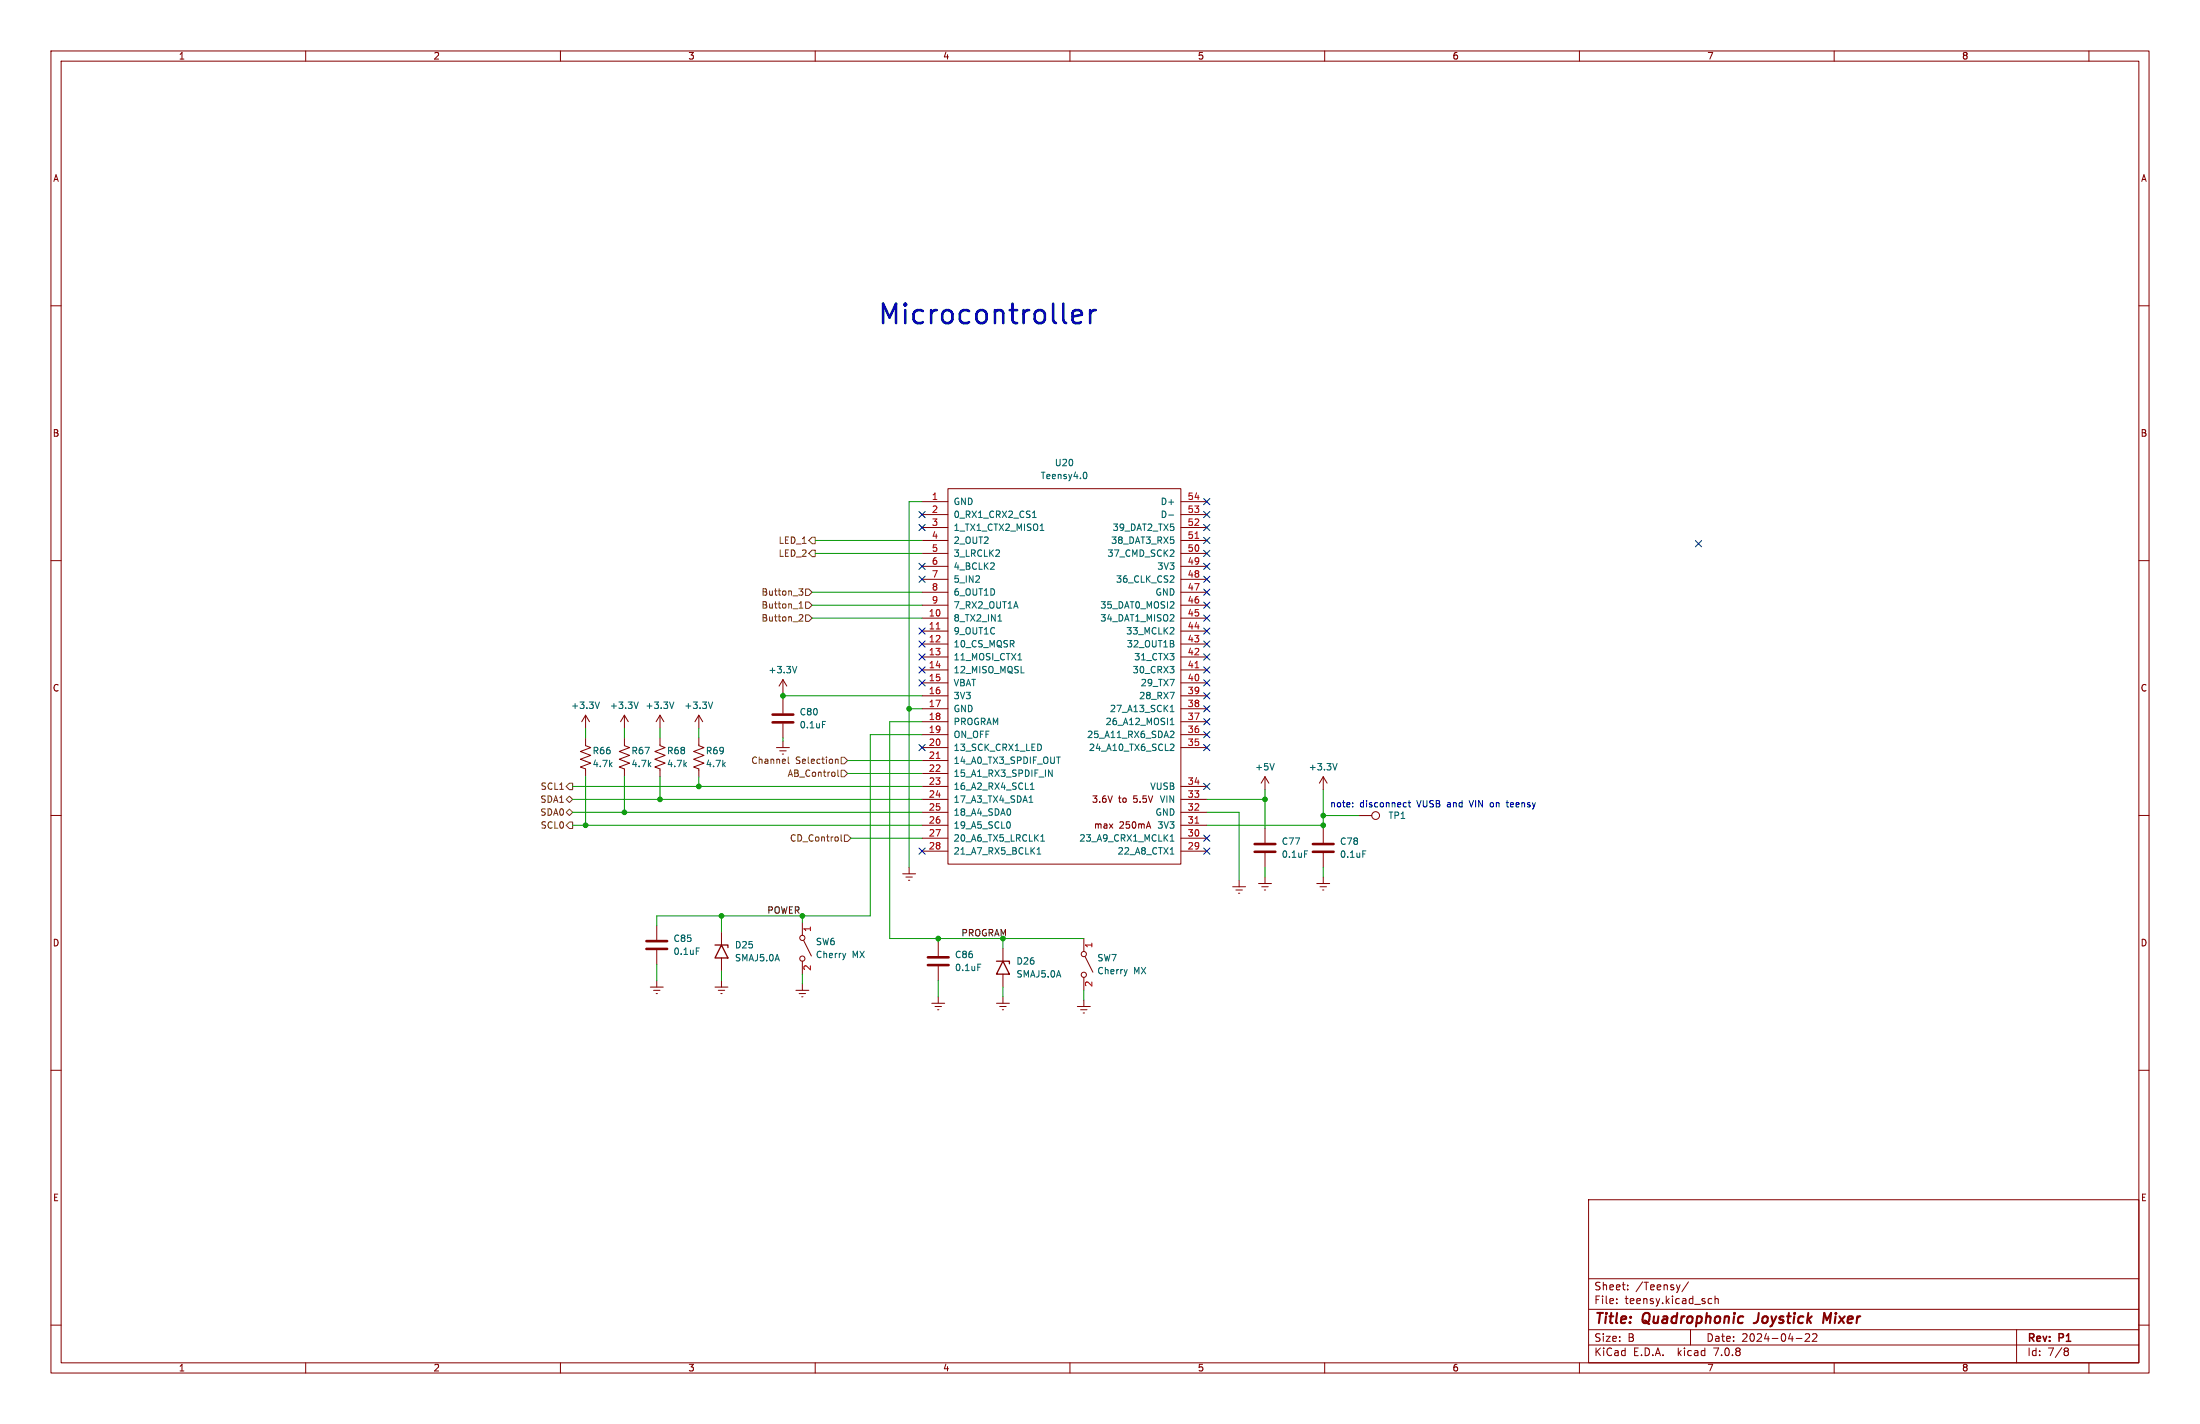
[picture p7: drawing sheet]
<svg xmlns="http://www.w3.org/2000/svg" width="432mm" height="279mm" viewBox="0 0 432 279" stroke-linecap="round" stroke-linejoin="round" font-family="sans-serif">
<g fill="none" stroke="#840000" stroke-width=".2">
<path d="M10 10h411.8v259.4h-411.8zM12 12h407.8v255.4h-407.8zM60 10v2M110 10v2M160 10v2M210 10v2M260 10v2M310 10v2M360 10v2M410 10v2M10 60h2M419.8 60h2"/>
<path d="M181 98.4h5.1M186.1 95.9h45.7v73.6h-45.7zM231.8 98.4h5.1M10 110h2M181 118.7h5.1M181 116.2h5.1M181 113.7h5.1M181 111.1h5.1M181 108.6h5.1M181 106h5.1M181 103.5h5.1M181 101h5.1"/>
<path d="M231.8 118.7h5.1M231.8 116.2h5.1M231.8 113.7h5.1M231.8 111.1h5.1M231.8 108.6h5.1M231.8 106h5.1M231.8 103.5h5.1M231.8 101h5.1M419.8 110h2M153.7 133.4v2.5M153.7 137.2v2.8M153.7 133.4l-.8 1.2"/>
<path d="M153.7 133.4l.7 1.2M181 121.3h5.1M181 123.8h5.1M181 126.4h5.1M181 128.9h5.1M181 131.4h5.1M181 134h5.1M181 136.5h5.1M181 139.1h5.1M231.8 121.3h5.1M231.8 123.8h5.1M231.8 126.4h5.1"/>
<path d="M231.8 128.9h5.1M231.8 131.4h5.1M231.8 134h5.1M231.8 136.5h5.1M231.8 139.1h5.1M10 160h2M114.9 144.8v1.5l1.1 .4-2.1 .7 2.1 .8-2.1 .8 2.1 .7-2.1 .8 1 .4v1.5M114.9 140.3l-.7 1.3M114.9 140.3v2.6M114.9 140.3l.8 1.3M122.6 144.8v1.5l1 .4-2.1 .7 2.1 .8-2.1 .8 2.1 .7-2.1 .8 1.1 .4v1.5M122.6 140.3l-.8 1.3"/>
<path d="M122.6 140.3v2.6M122.6 140.3l.7 1.3M129.5 144.8v1.5l1.1 .4-2.1 .7 2.1 .8-2.1 .8 2.1 .7-2.1 .8 1 .4v1.5M129.5 140.3v2.6M129.5 140.3l-.7 1.3M129.5 140.3l.8 1.3M137.2 144.8v1.5l1 .4-2.1 .7 2.1 .8-2.1 .8 2.1 .7-2.1 .8 1.1 .4v1.5M137.2 140.3v2.6M137.2 140.3l-.8 1.3M137.2 140.3l.7 1.3M152.4 146.7h2.5M153 147.3h1.3"/>
<path d="M153.5 148h.3M153.7 142v2.8M153.7 145.4v1.3M181 146.7h5.1M181 141.6h5.1M181 144.1h5.1M181 149.2h5.1M181 151.8h5.1M181 154.3h5.1M181 156.8h5.1M181 159.4h5.1M231.8 146.7h5.1"/>
<path d="M231.8 141.6h5.1M231.8 144.1h5.1M231.8 154.3h5.1M231.8 156.8h5.1M231.8 159.4h5.1M248.3 152.4v2.5M248.3 152.4l-.8 1.3M248.3 152.4l.7 1.3M259.7 152.4v2.5M259.7 152.4l-.7 1.3M259.7 152.4l.8 1.3M419.8 160h2"/>
<path d="M177.2 171.5h2.5M177.8 172.1h1.3M178.3 172.7h.3M178.4 170.2v1.3M181 161.9h5.1M181 164.5h5.1M181 167h5.1M231.8 161.9h5.1M231.8 164.5h5.1M231.8 167h5.1M241.9 174h2.6M242.6 174.6h1.2"/>
<path d="M243.1 175.3h.2M243.2 172.7v1.3M247 173.4h2.6M247.6 174h1.3M248.2 174.6h.2M248.3 162.6v2.8M248.3 167.4v2.8M248.3 172.1v1.3M258.4 173.4h2.6M259.1 174h1.2M259.6 174.6h.2M259.7 162.6v2.8"/>
<path d="M259.7 167.4v2.8M259.7 172.1v1.3M266.7 160h2.5M127.6 193.7h2.6M128.3 194.3h1.2M128.8 194.9h.2M128.9 181.6v2.8M128.9 186.4v2.8M128.9 192.4v1.3M140.3 193.7h2.6M141 194.3h1.2M141.5 194.9h.2"/>
<path d="M141.6 182.9v2.5M141.6 188v2.5M141.6 192.4v1.3M156.2 194.3h2.5M156.8 194.9h1.3M157.4 195.6h.2M157.5 181v2.5M157.5 188.6v2.5M157.5 193v1.3M157.7 184.5l1.6 3.1M182.9 196.9h2.5M183.5 197.5h1.3"/>
<path d="M184 198.1h.3M184.1 184.8v2.8M184.1 189.6v2.8M184.1 195.6v1.3M195.6 196.9h2.5M196.2 197.5h1.3M196.7 198.1h.3M196.8 186.1v2.5M196.8 191.1v2.6M196.8 195.6v1.3M211.5 197.5h2.5M212.1 198.1h1.3"/>
<path d="M212.6 198.8h.3M212.7 184.2v2.5M212.7 191.8v2.5M212.7 196.2v1.3M213 187.7l1.5 3.1M10 210h2M419.8 210h2M311.8 235.4h108v32h-108zM10 260h2M311.8 256.9h108M311.8 250.9h108M317.3 255.6v.2"/>
<path d="M317.3 254.9v.1M319.5 252.9v.2M319.5 252.2v.1M331.4 251.5l-1.3 1.9M335.4 255.7h.6M335.4 254.9h.6M336.6 254.9l.2-.1 .4 .1 .1 .9M336.6 254.3v1.5M419.8 260h2M60 267.4v2M110 267.4v2M160 267.4v2"/>
<path d="M210 267.4v2M260 267.4v2M310 267.4v2M311.8 263.9h108M311.8 260.9h108M331.8 260.9v3M352.5 262.6h1.2M355.1 261.8v.5l-.8 .9h.9M356.5 261.8v.5l-.8 .9h.9M360 267.4v2M395.8 260.9v6.5M405.4 264.5h.3l.3 .3-.3 .3"/>
<path d="M405.4 265.1h.3M405.7 265.1l.2 .2 .1 .4-.3 .3h-.3M410 267.4v2"/>
<circle cx="270" cy="160" r=".76"/>
<circle cx="157.5" cy="188.1" r=".51"/>
<circle cx="157.5" cy="184" r=".51"/>
<circle cx="212.7" cy="187.2" r=".51"/>
<circle cx="212.7" cy="191.3" r=".51"/>
</g>
<path d="M344.7 259.5l-.5 .1M359.4 257.6l-.8 1.4-.5-1.4-.3 2" fill="none" stroke="#840000" stroke-width=".4"/>
<path d="M151.6 141.7h4.1M151.6 140.2h4.1M246.3 167.1h4M246.3 165.6h4M257.7 167.1h4M257.7 165.6h4M126.9 186.2h4M126.9 184.7h4M182.1 189.4h4.1M182.1 187.8h4.1" fill="none" stroke="#840000" stroke-width=".51"/>
<g fill="none" stroke="#006464" stroke-width=".2">
<path d="M212.9 92.7a.68 .68 0 0 1 .4 .6 .68 .68 0 0 1-.4 .6M202.7 101.5h.7M202.8 100.6l.2-.3v1.2M204.2 104.1h.7M229.4 101.1h1M229.6 109.2h.8M230.2 113l.2 .2v.3l-.8 .7h.8M230.3 118.1l.1 .5-.8 .7h.8M230.4 108v.4M117.7 137.7l-.5 1.3M125.3 137.7l-.4 1.3M132.3 137.7l-.5 1.3"/>
<path d="M139.9 137.7l-.4 1.3M156.4 130.8l-.4 1.2M195.9 121.9h.7M199.8 129.5h.7M229.6 135.8h.9l-.6 1.3M229.7 138.7l.4-.3v1.2M229.7 139.6h.7M230.3 120.7l.1 .4-.8 .8h.8M230.3 123.2l.1 .5-.8 .7h.8M161.4 141.5h.6M198.3 158.9v.8M202 157.4h.7"/>
<path d="M202.2 154.9h.8M202.2 154l.4-.4v1.3M202.2 156.3l.2-.1v1.2M204.3 146.2l.1 .3-.1 .6M205.8 151.1l.7 1.2v-1.2M207.4 148.5h.7M229.7 141.3l.4-.4v1.3M229.7 142.2h.7M229.9 146l.4 .1 .1 .3-.8 .9h.8M229.9 143.5h.4l.1 .3-.8 .9h.8M250.1 149.8l-.4 1.3M262.4 149.8l-.4 1.3"/>
<path d="M198.1 161.3l.2 .4-.2 .7M203.6 167.6h.7M203.6 166.7l.3-.4v1.3M204.3 165h.7M204.3 164.1l.3-.3v1.2M229.7 165h.7M229.7 167.6h.7M229.7 164.1l.4-.3v1.2M256 166.9h.7M267.5 166.9h.6M136.7 186h.6M166 187.1l-.3 .8"/>
<path d="M191.9 189.2h.6M221.2 190.2l-.3 .9"/>
</g>
<path d="M234.6 105.6h.7M183.8 123.4h.7M234.6 131h.7M183.8 148.8h.7M234.6 161.5h.7" fill="none" stroke="#a90000" stroke-width=".2"/>
<path d="M140.3 185.4h2.6v.5M141.6 185.4l1.3 2.6h-2.6zM195.6 188.6h2.5v.5M196.8 188.6l1.3 2.5h-2.5z" fill="none" stroke="#840000" stroke-width=".25"/>
<g fill="none" stroke="#725600" stroke-width=".2">
<path d="M156.8 115.5h.8l-.4 .5 .3 .1 .1 .4-.3 .3h-.3M156.9 119.3h.7M156.9 118.4l.3-.3v1.2M158.1 118.1h.6l.7 .6-.7 .7h-.6zM158.1 115.6h.6l.7 .6-.7 .6h-.6zM159.4 108h.6v1.2h-.6l-.7-.6zM159.4 105.4h.6v1.3h-.6l-.7-.7zM156.9 120.7l.4-.1 .3 .4-.8 .9h.8M158.1 120.7h.6l.7 .6-.7 .6h-.6zM111.1 156.8l.7-.6 .6 .6-.6 .7zM111.1 159.4l.7-.6 .6 .6-.6 .6zM111.8 153.7h.6v1.2h-.6l-.7-.6z"/>
<path d="M154.7 148.5v1.1l.2 .2M164 149v.8M164 149.1l.4-.1 .1 .8M164.4 151.1v1.1l.2 .1M165.1 148.6h.6l.7 .6-.7 .7h-.6zM165.1 151.1h.6l.7 .7-.7 .6h-.6zM111.8 161.3h.6v1.3h-.6l-.7-.7zM165.1 163.8v1.1l.2 .1M165.7 163.8h.7l.6 .7-.6 .6h-.7z"/>
</g>
<path d="M214 60.9v2.5M215.1 60.9a.97 .97 0 0 0-1.1 .7" fill="none" stroke="#0000c2" stroke-width=".51"/>
<path d="M265.5 158.2v.1M265.5 157.6v.1M275.9 157.5l.1 .1M276 158.3h-.1M276.4 157.5h.5M276.6 157.1v1.1l.3 .1M288.4 157.1l.4 1.2M292.6 157.6l-.1 .1 .1 .6M295.6 157.5h.5M295.8 157.1v1.1l.3 .1" fill="none" stroke="#0000c2" stroke-width=".2"/>
<g fill="none" stroke="#009600" stroke-width=".2">
<path d="M181 98.4h-2.6v71.8M159.4 118.7h21.6M159.4 116.2h21.6M160 106h21M160 108.6h21M153.7 135.9v1.3M153.7 136.5h27.3M159.4 121.3h21.6M178.4 139.1h2.6M112.4 154.3h68.6M112.4 159.4h68.6M112.4 156.8h68.6"/>
<path d="M114.9 142.9v1.9M114.9 152.4v9.5M122.6 142.9v1.9M122.6 152.4v7M129.5 142.9v1.9M129.5 152.4v4.4M137.2 142.9v1.9M137.2 152.4v1.9M153.7 144.8v.6M166.4 151.8h14.6M166.4 149.2h14.6M181 144.1h-10.2v35.6h-41.9v1.9"/>
<path d="M181 141.6h-6.4v42.6h38.1M236.9 159.4h6.3v13.3M236.9 156.8h11.4M248.3 154.9v7.7M259.7 154.9v7.7M112.4 161.9h68.6M141.6 179.7v3.2M157.5 179.7v1.3M167 164.5h14M236.9 161.9h22.8M248.3 170.2v1.9M259.7 170.2v1.9"/>
<path d="M259.7 160h7M128.9 189.2v3.2M141.6 190.5v1.9M157.5 191.1v1.9M184.1 184.2v.6M184.1 192.4v3.2M196.8 184.2v1.9M196.8 193.7v1.9M212.7 194.3v1.9"/>
</g>
<g fill="none" stroke="#000084" stroke-width=".2">
<path d="M236.2 97.8l1.3 1.2M237.5 97.8l-1.3 1.2M180.4 113.1l1.2 1.2M180.4 102.9l1.2 1.2M180.4 100.4l1.2 1.2M180.4 110.5l1.2 1.2M181.6 113.1l-1.2 1.2M181.6 102.9l-1.2 1.2M181.6 100.4l-1.2 1.2M181.6 110.5l-1.2 1.2M236.2 110.5l1.3 1.2M236.2 102.9l1.3 1.2"/>
<path d="M236.2 100.4l1.3 1.2M236.2 105.4l1.3 1.3M236.2 108l1.3 1.2M236.2 115.6l1.3 1.2M236.2 118.1l1.3 1.3M236.2 113.1l1.3 1.2M237.5 110.5l-1.3 1.2M237.5 102.9l-1.3 1.2M237.5 100.4l-1.3 1.2M237.5 105.4l-1.3 1.3M237.5 108l-1.3 1.2M237.5 115.6l-1.3 1.2"/>
<path d="M237.5 118.1l-1.3 1.3M237.5 113.1l-1.3 1.2M332.8 106.1l1.2 1.2M334 106.1l-1.2 1.2M180.4 130.8l1.2 1.3M180.4 123.2l1.2 1.2M180.4 128.3l1.2 1.2M180.4 125.8l1.2 1.2M180.4 133.4l1.2 1.2M181.6 130.8l-1.2 1.3M181.6 123.2l-1.2 1.2M181.6 128.3l-1.2 1.2"/>
<path d="M181.6 125.8l-1.2 1.2M181.6 133.4l-1.2 1.2M236.2 125.8l1.3 1.2M236.2 128.3l1.3 1.2M236.2 133.4l1.3 1.2M236.2 138.5l1.3 1.2M236.2 120.7l1.3 1.2M236.2 130.8l1.3 1.3M236.2 135.9l1.3 1.2M236.2 123.2l1.3 1.2M237.5 125.8l-1.3 1.2M237.5 128.3l-1.3 1.2"/>
<path d="M237.5 133.4l-1.3 1.2M237.5 138.5l-1.3 1.2M237.5 120.7l-1.3 1.2M237.5 130.8l-1.3 1.3M237.5 135.9l-1.3 1.2M237.5 123.2l-1.3 1.2M180.4 146.1l1.2 1.2M181.6 146.1l-1.2 1.2M236.2 153.7l1.3 1.2M236.2 143.5l1.3 1.3M236.2 146.1l1.3 1.2M236.2 141l1.3 1.2"/>
<path d="M237.5 153.7l-1.3 1.2M237.5 143.5l-1.3 1.3M237.5 146.1l-1.3 1.2M237.5 141l-1.3 1.2M180.4 166.4l1.2 1.2M181.6 166.4l-1.2 1.2M236.2 163.9l1.3 1.2M236.2 166.4l1.3 1.2M237.5 163.9l-1.3 1.2M237.5 166.4l-1.3 1.2"/>
</g>
<g fill="#009600" stroke="#009600" stroke-width=".2">
<circle cx="153.7" cy="136.5" r=".46"/>
<circle cx="178.4" cy="139.1" r=".46"/>
<circle cx="184.1" cy="184.2" r=".46"/>
<circle cx="196.8" cy="184.2" r=".46"/>
<circle cx="129.5" cy="156.8" r=".46"/>
<circle cx="137.2" cy="154.3" r=".46"/>
<circle cx="114.9" cy="161.9" r=".46"/>
<circle cx="122.6" cy="159.4" r=".46"/>
<circle cx="141.6" cy="179.7" r=".46"/>
<circle cx="157.5" cy="179.7" r=".46"/>
<circle cx="248.3" cy="156.8" r=".46"/>
<circle cx="259.7" cy="161.9" r=".46"/>
<circle cx="259.7" cy="160" r=".46"/>
</g>
<text font-size="5.3" fill="#0000c2" x="172.1" y="63.9">Microcontroller</text>
<g font-size="2.8" fill="#840000">
<text x="312.8" y="260.3">Title:</text>
<text x="322.5" y="260.3">Quadrophonic</text>
<text x="345.3" y="260.3">Joystick</text>
<text x="359.5" y="260.3">Mixer</text>
</g>
<g font-size="2.1" fill="#840000">
<text x="312.8" y="256.1">File:</text>
<text x="312.8" y="253.4">Sheet:</text>
<text x="318.9" y="256.1">teensy.kicad_sch</text>
<text x="321" y="253.4">/Teensy/</text>
<text x="312.8" y="263.5">Size:</text>
<text x="319.5" y="263.5">B</text>
<text x="334.8" y="263.5">Date:</text>
<text x="341.8" y="263.5">2024-04-22</text>
<text x="397.8" y="263.7">Rev:</text>
<text x="404.2" y="263.7">P1</text>
<text x="312.8" y="266.3">KiCad</text>
<text x="320.5" y="266.3">E.D.A.</text>
<text x="329.4" y="266.3">kicad</text>
<text x="336.6" y="266.3">7.0.8</text>
<text x="397.8" y="266.3">Id:</text>
<text x="401.9" y="266.3">7/8</text>
</g>
<g font-size="1.8" fill="#840000">
<text x="35" y="11.9">1</text>
<text x="85" y="11.9">2</text>
<text x="135" y="11.9">3</text>
<text x="185" y="11.9">4</text>
<text x="235" y="11.9">5</text>
<text x="285" y="11.9">6</text>
<text x="335" y="11.9">7</text>
<text x="385" y="11.9">8</text>
<text x="10.3" y="35.9">A</text>
<text x="420.1" y="35.9">A</text>
<text x="10.3" y="85.9">B</text>
<text x="420.1" y="85.9">B</text>
<text x="10.3" y="135.9">C</text>
<text x="420.1" y="135.9">C</text>
<text x="214.2" y="157.7">3.6V</text>
<text x="219.5" y="157.7">to</text>
<text x="222.6" y="157.7">5.5V</text>
<text x="214.6" y="162.8">max</text>
<text x="219.7" y="162.8">250mA</text>
<text x="10.3" y="185.9">D</text>
<text x="420.1" y="185.9">D</text>
<text x="10.3" y="235.9">E</text>
<text x="420.1" y="235.9">E</text>
<text x="35" y="269.3">1</text>
<text x="85" y="269.3">2</text>
<text x="135" y="269.3">3</text>
<text x="185" y="269.3">4</text>
<text x="235" y="269.3">5</text>
<text x="285" y="269.3">6</text>
<text x="335" y="269.3">7</text>
<text x="385" y="269.3">8</text>
</g>
<g font-size="1.8" fill="#006464">
<text x="204.2" y="94.2">Teensy4.0</text>
<text x="206.9" y="91.7">U20</text>
<text x="187.1" y="99.3">GND</text>
<text x="187.1" y="101.8">0_RX1_CRX2_CS1</text>
<text x="227.7" y="101.8">D-</text>
<text x="227.7" y="99.3">D+</text>
<text x="187.1" y="104.4">1_TX1_CTX2_MISO1</text>
<text x="187.1" y="106.9">2_OUT2</text>
<text x="218" y="106.9">38_DAT3_RX5</text>
<text x="218.3" y="104.4">39_DAT2_TX5</text>
<text x="187.1" y="109.4">3_LRCLK2</text>
<text x="187.1" y="112">4_BCLK2</text>
<text x="217.3" y="109.4">37_CMD_SCK2</text>
<text x="227" y="112">3V3</text>
<text x="187.1" y="114.5">5_IN2</text>
<text x="187.1" y="117.1">6_OUT1D</text>
<text x="187.1" y="119.6">7_RX2_OUT1A</text>
<text x="215.9" y="119.6">35_DAT0_MOSI2</text>
<text x="218.9" y="114.5">36_CLK_CS2</text>
<text x="226.7" y="117.1">GND</text>
<text x="187.1" y="122.1">8_TX2_IN1</text>
<text x="187.1" y="124.7">9_OUT1C</text>
<text x="215.9" y="122.1">34_DAT1_MISO2</text>
<text x="220.9" y="124.7">33_MCLK2</text>
<text x="187.1" y="127.2">10_CS_MQSR</text>
<text x="187.1" y="129.8">11_MOSI_CTX1</text>
<text x="221.1" y="127.2">32_OUT1B</text>
<text x="222.5" y="129.8">31_CTX3</text>
<text x="150.7" y="132.3">+3.3V</text>
<text x="187.1" y="132.3">12_MISO_MQSL</text>
<text x="187.1" y="134.8">VBAT</text>
<text x="187.1" y="137.4">3V3</text>
<text x="222.2" y="132.3">30_CRX3</text>
<text x="223.5" y="137.4">28_RX7</text>
<text x="223.8" y="134.8">29_TX7</text>
<text x="112" y="139.3">+3.3V</text>
<text x="119.6" y="139.3">+3.3V</text>
<text x="126.6" y="139.3">+3.3V</text>
<text x="134.2" y="139.3">+3.3V</text>
<text x="156.9" y="140.6">C80</text>
<text x="156.9" y="143.1">0.1uF</text>
<text x="187.1" y="139.9">GND</text>
<text x="187.1" y="142.5">PROGRAM</text>
<text x="216.9" y="142.5">26_A12_MOSI1</text>
<text x="217.7" y="139.9">27_A13_SCK1</text>
<text x="116.2" y="148.2">R66</text>
<text x="123.8" y="148.2">R67</text>
<text x="130.8" y="148.2">R68</text>
<text x="138.4" y="148.2">R69</text>
<text x="187.1" y="145">ON_OFF</text>
<text x="187.1" y="147.5">13_SCK_CRX1_LED</text>
<text x="213.3" y="145">25_A11_RX6_SDA2</text>
<text x="213.6" y="147.5">24_A10_TX6_SCL2</text>
<text x="116.2" y="150.7">4.7k</text>
<text x="123.8" y="150.7">4.7k</text>
<text x="130.8" y="150.7">4.7k</text>
<text x="138.4" y="150.7">4.7k</text>
<text x="187.1" y="150.1">14_A0_TX3_SPDIF_OUT</text>
<text x="187.1" y="152.6">15_A1_RX3_SPDIF_IN</text>
<text x="187.1" y="155.2">16_A2_RX4_SCL1</text>
<text x="225.7" y="155.2">VUSB</text>
<text x="246.2" y="151.4">+5V</text>
<text x="256.8" y="151.4">+3.3V</text>
<text x="187.1" y="157.7">17_A3_TX4_SDA1</text>
<text x="187.1" y="160.2">18_A4_SDA0</text>
<text x="226.7" y="160.2">GND</text>
<text x="227.5" y="157.7">VIN</text>
<text x="272.4" y="160.9">TP1</text>
<text x="187.1" y="162.8">19_A5_SCL0</text>
<text x="187.1" y="165.3">20_A6_TX5_LRCLK1</text>
<text x="187.1" y="167.9">21_A7_RX5_BCLK1</text>
<text x="211.7" y="165.3">23_A9_CRX1_MCLK1</text>
<text x="219.2" y="167.9">22_A8_CTX1</text>
<text x="227" y="162.8">3V3</text>
<text x="251.5" y="166">C77</text>
<text x="262.9" y="166">C78</text>
<text x="251.5" y="168.5">0.1uF</text>
<text x="262.9" y="168.5">0.1uF</text>
<text x="132.1" y="185">C85</text>
<text x="160" y="185.6">SW6</text>
<text x="132.1" y="187.6">0.1uF</text>
<text x="144.2" y="188.8">SMAJ5.0A</text>
<text x="144.2" y="186.3">D25</text>
<text x="160" y="188.2">Cherry</text>
<text x="167.2" y="188.2">MX</text>
<text x="187.3" y="188.2">C86</text>
<text x="187.3" y="190.7">0.1uF</text>
<text x="199.4" y="192">SMAJ5.0A</text>
<text x="199.4" y="189.5">D26</text>
<text x="215.3" y="191.4">Cherry</text>
<text x="215.3" y="188.8">SW7</text>
<text x="222.5" y="191.4">MX</text>
</g>
<g font-size="1.8" fill="#a90000">
<text x="182.8" y="98.2">1</text>
<text x="182.8" y="100.7">2</text>
<text x="233" y="100.7">53</text>
<text x="233" y="98.2">54</text>
<text x="182.8" y="103.3">3</text>
<text x="182.8" y="105.8">4</text>
<text x="233" y="105.8">51</text>
<text x="233" y="103.3">52</text>
<text x="182.8" y="108.3">5</text>
<text x="182.8" y="110.9">6</text>
<text x="182.8" y="113.4">7</text>
<text x="233" y="113.4">48</text>
<text x="233" y="110.9">49</text>
<text x="233" y="108.3">50</text>
<text x="182.8" y="116">8</text>
<text x="182.8" y="118.5">9</text>
<text x="233" y="118.5">46</text>
<text x="233" y="116">47</text>
<text x="182.2" y="121">10</text>
<text x="182.2" y="123.6">11</text>
<text x="233" y="123.6">44</text>
<text x="233" y="121">45</text>
<text x="182.2" y="126.1">12</text>
<text x="182.2" y="128.7">13</text>
<text x="182.2" y="131.2">14</text>
<text x="233" y="131.2">41</text>
<text x="233" y="128.7">42</text>
<text x="233" y="126.1">43</text>
<text x="182.2" y="133.7">15</text>
<text x="182.2" y="136.3">16</text>
<text x="233" y="136.3">39</text>
<text x="233" y="133.7">40</text>
<text x="182.2" y="138.8">17</text>
<text x="182.2" y="141.4">18</text>
<text x="182.2" y="143.9">19</text>
<text x="233" y="143.9">36</text>
<text x="233" y="141.4">37</text>
<text x="233" y="138.8">38</text>
<text x="182.2" y="146.4">20</text>
<text x="182.2" y="149">21</text>
<text x="233" y="146.4">35</text>
<text x="182.2" y="151.5">22</text>
<text x="182.2" y="154.1">23</text>
<text x="233" y="154.1">34</text>
<text x="182.2" y="156.6">24</text>
<text x="182.2" y="159.1">25</text>
<text x="182.2" y="161.7">26</text>
<text x="233" y="161.7">31</text>
<text x="233" y="159.1">32</text>
<text x="233" y="156.6">33</text>
<text x="182.2" y="164.2">27</text>
<text x="182.2" y="166.8">28</text>
<text x="233" y="166.8">29</text>
<text x="233" y="164.2">30</text>
<text x="159.5" y="183" transform="rotate(-90 159.5 183)">1</text>
<text x="159.5" y="190.6" transform="rotate(-90 159.5 190.6)">2</text>
<text x="214.7" y="186.1" transform="rotate(-90 214.7 186.1)">1</text>
<text x="214.7" y="193.7" transform="rotate(-90 214.7 193.7)">2</text>
</g>
<g font-size="1.8" fill="#725600">
<text x="152.7" y="106.9">LED_1</text>
<text x="152.7" y="109.4">LED_2</text>
<text x="149.4" y="119.6">Button_1</text>
<text x="149.4" y="117.1">Button_3</text>
<text x="149.4" y="122.1">Button_2</text>
<text x="106" y="155.2">SCL1</text>
<text x="147.3" y="150.1">Channel</text>
<text x="154.5" y="152.6">AB_Control</text>
<text x="156.1" y="150.1">Selection</text>
<text x="106" y="157.7">SDA1</text>
<text x="106" y="160.2">SDA0</text>
<text x="106" y="162.8">SCL0</text>
<text x="154.9" y="165.3">CD_Control</text>
</g>
<g font-size="1.8" fill="#0000c2">
<text x="261" y="158.5">note:</text>
<text x="266.9" y="158.5">disconnect</text>
<text x="278.3" y="158.5">VUSB</text>
<text x="284.3" y="158.5">and</text>
<text x="289" y="158.5">VIN</text>
<text x="293.1" y="158.5">on</text>
<text x="296.6" y="158.5">teensy</text>
</g>
<g font-size="1.8" fill="#0f0f0f">
<text x="150.5" y="179.4">POWER</text>
<text x="188.6" y="183.8">PROGRAM</text>
</g>
</svg>
